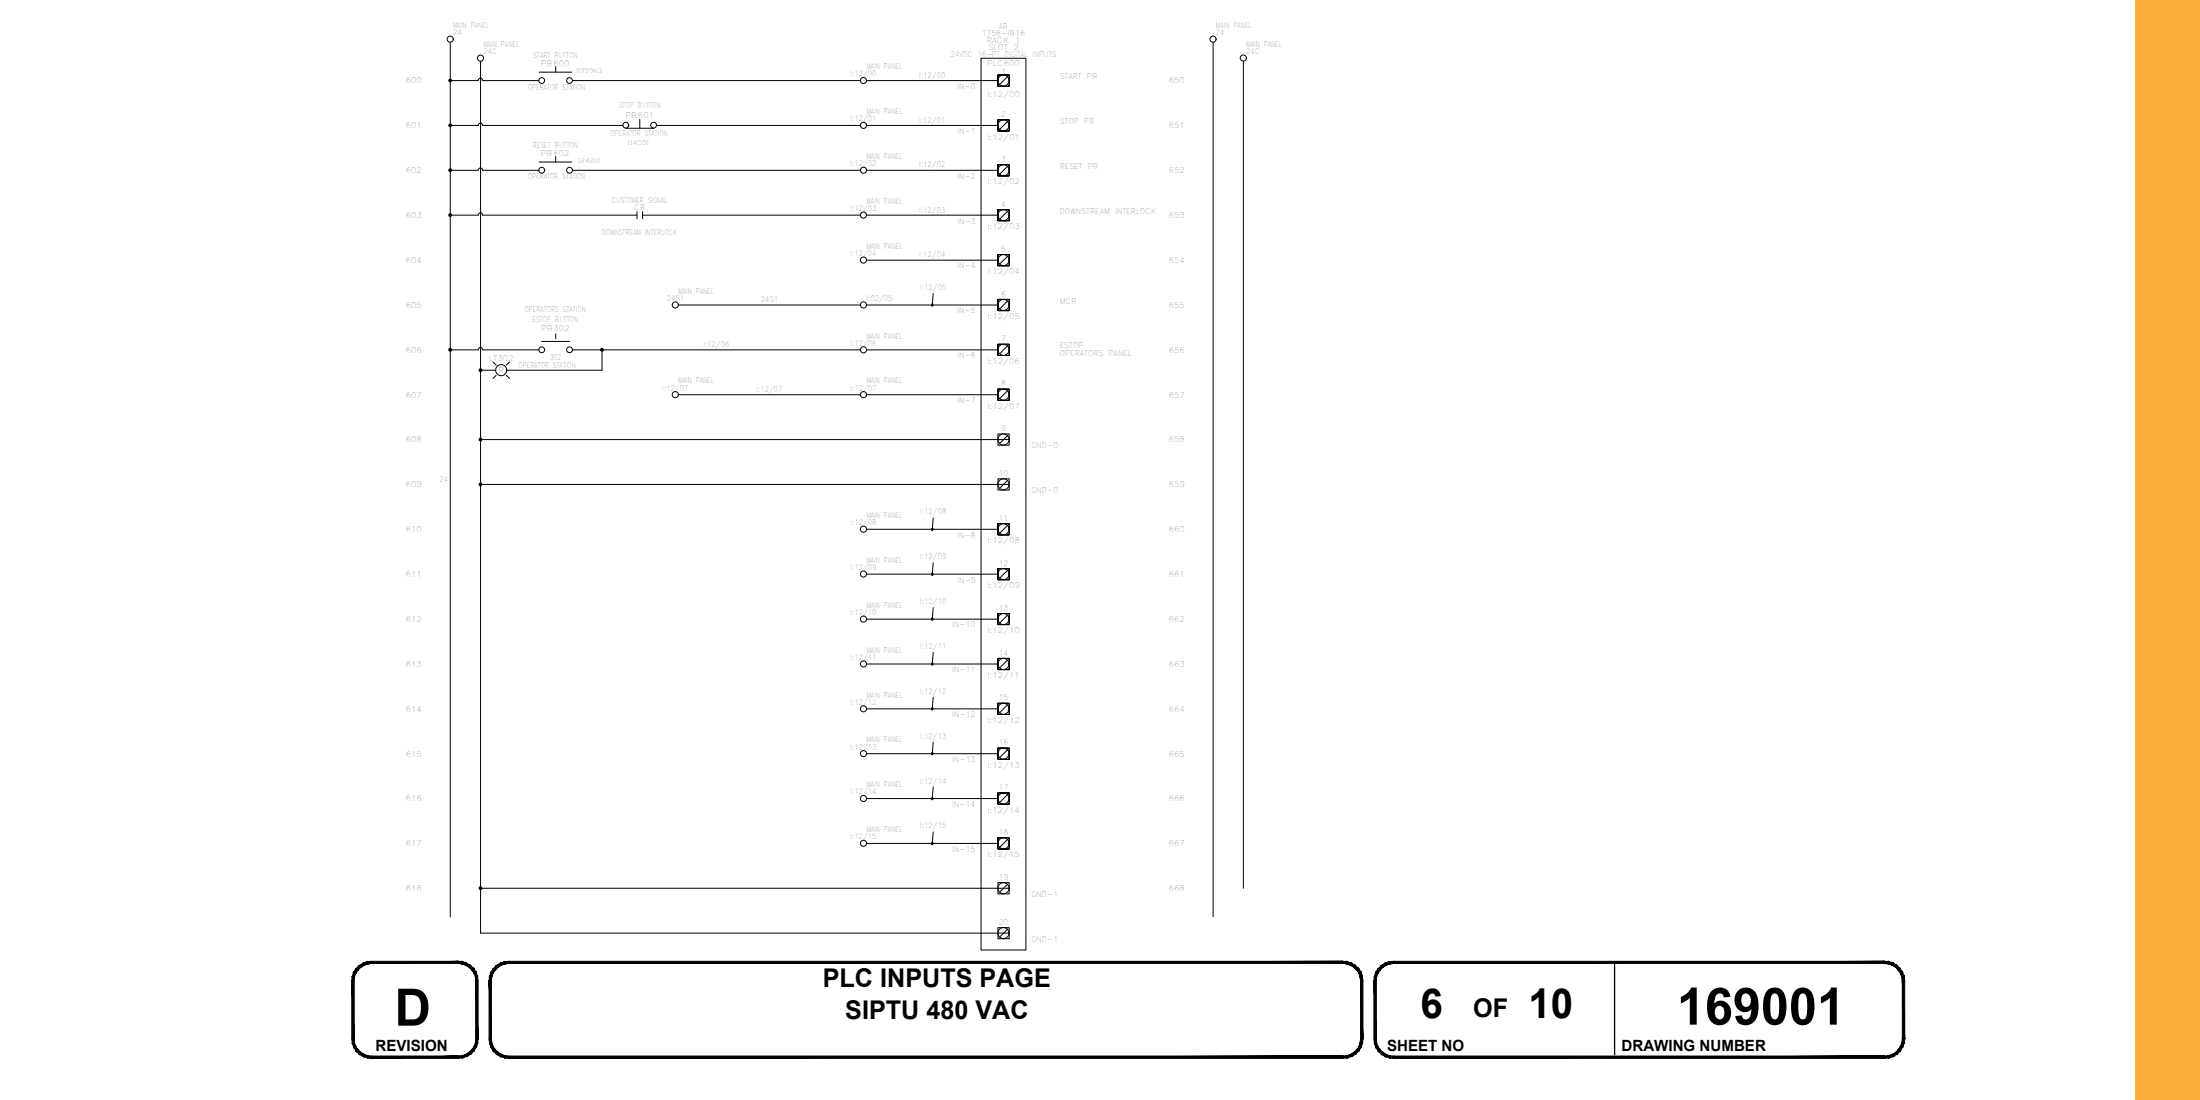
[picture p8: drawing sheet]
<svg xmlns="http://www.w3.org/2000/svg" width="432mm" height="216mm" viewBox="0 0 432 216" stroke-linecap="round" stroke-linejoin="round" font-family="sans-serif">
<!-- layer: Layer 1 -->
<path d="M419.1 0h12.7v215.9h-12.7z" fill="#fbb03b"/>
<g fill="#000">
<path d="M69 192.5l.5 11.4v-11.4zM69 192.5l.5 11.4h-.5z"/>
<path d="M72.1 188.7h.9v.4zM72.1 188.7l.1 .5 .8-.1zM71.3 189l.8-.3 .1 .5zM71.3 189l.2 .4 .7-.2zM70.5 189.5l.8-.5 .2 .4zM70.5 189.5l.3 .4 .7-.5zM69.9 190.1l.6-.6 .3 .4zM69.9 190.1l.4 .3 .5-.5zM69.9 190.1l.4 .3-.9 .4zM69.4 190.8l.4 .2 .5-.6zM69.4 190.8l.4 .2-.6 .6zM69.2 191.6l.4 .1 .2-.7zM69.2 191.6l.4 .1-.6 .8zM69.6 191.7l-.6 .8h.5z"/>
<path d="M73 189.1h16.9v-.4zM73 188.7h16.9l-16.9 .4z"/>
<path d="M93.7 191.6l.1 .9h-.4zM93.3 191.7l.1 .8 .3-.9zM93.5 190.8l.2 .8-.4 .1zM93 191l.3 .7 .2-.9zM93 190.1l.5 .7-.5 .2zM92.6 190.4l.4 .6v-.9zM92.4 189.5l.6 .6-.4 .3zM92.4 189.5l-.3 .4 .5 .5zM91.6 189l.8 .5-.3 .4zM91.6 189l-.2 .4 .7 .5zM90.7 188.7l.9 .3-.2 .4zM90.7 188.7l-.1 .5 .8 .2zM89.9 188.7h.8l-.1 .5zM89.9 188.7v.4l.7 .1z"/>
<path d="M93.4 192.5l.4 11.4v-11.4zM93.4 192.5l.4 11.4h-.4z"/>
<path d="M96 192.5l.5 11.4v-11.4zM96 192.5l.5 11.4h-.5z"/>
<path d="M99.1 188.7h.8v.4zM99.1 188.7l.1 .5 .7-.1zM98.2 189l.9-.3 .1 .5zM98.2 189l.2 .4 .8-.2zM97.5 189.5l.7-.5 .2 .4zM97.5 189.5l.3 .4 .6-.5zM96.8 190.1l.7-.6 .3 .4zM96.8 190.1l.4 .3 .6-.5zM96.8 190.1l.4 .3-.8 .4zM96.4 190.8l.4 .2 .4-.6zM96.4 190.8l.4 .2-.7 .6zM96.1 191.6l.4 .1 .3-.7zM96.1 191.6l.4 .1-.5 .8zM96.5 191.7l-.5 .8h.5z"/>
<path d="M99.9 189.1h163.6v-.4zM99.9 188.7h163.6l-163.6 .4z"/>
<path d="M267.4 191.6l.1 .9h-.5zM266.9 191.7l.1 .8 .4-.9zM267.1 190.8l.3 .8-.5 .1zM266.7 191l.2 .7 .2-.9zM266.7 190.1l.4 .7-.4 .2zM266.3 190.4l.4 .6v-.9zM266 189.5l.7 .6-.4 .3zM266 189.5l-.3 .4 .6 .5zM265.3 189l.7 .5-.3 .4zM265.3 189l-.3 .4 .7 .5zM264.4 188.7l.9 .3-.3 .4zM264.4 188.7l-.1 .5 .7 .2zM263.5 188.7h.9l-.1 .5zM263.5 188.7v.4l.8 .1z"/>
<path d="M267 192.5l.5 11.4v-11.4zM267 192.5l.5 11.4h-.5z"/>
<path d="M269.7 192.5l.4 11.4v-11.4zM269.7 192.5l.4 11.4h-.4z"/>
<path d="M272.7 188.7h.9v.4zM272.7 188.7l.1 .5 .8-.1zM271.9 189l.8-.3 .1 .5zM271.9 189l.2 .4 .7-.2zM271.1 189.5l.8-.5 .2 .4zM271.1 189.5l.3 .4 .7-.5zM270.5 190.1l.6-.6 .3 .4zM270.5 190.1l.4 .3 .5-.5zM270.5 190.1l.4 .3-.9 .4zM270 190.8l.4 .2 .5-.6zM270 190.8l.4 .2-.6 .6zM269.8 191.6l.4 .1 .2-.7zM269.8 191.6l.4 .1-.5 .8zM270.2 191.7l-.5 .8h.4z"/>
<path d="M273.6 189.1h96.3v-.4zM273.6 188.7h96.3l-96.3 .4z"/>
<path d="M373.7 191.6l.1 .9h-.4zM373.3 191.7l.1 .8 .3-.9zM373.4 190.8l.3 .8-.4 .1zM373 191l.3 .7 .1-.9zM373 190.1l.4 .7-.4 .2zM372.6 190.4l.4 .6v-.9zM372.3 189.5l.7 .6-.4 .3zM372.3 189.5l-.2 .4 .5 .5zM371.6 189l.7 .5-.2 .4zM371.6 189l-.2 .4 .7 .5zM370.7 188.7l.9 .3-.2 .4zM370.7 188.7l-.1 .5 .8 .2zM369.9 188.7h.8l-.1 .5zM369.9 188.7v.4l.7 .1z"/>
<path d="M373.4 192.5l.4 11.4v-11.4zM373.4 192.5l.4 11.4h-.4z"/>
<path d="M69 203.9h.5l-.3 .9zM69.5 203.9l-.3 .9 .4-.1zM69.2 204.8l.4-.1-.2 .8zM69.6 204.7l-.2 .8 .4-.1zM69.4 205.5l.4-.1 .1 .9zM69.8 205.4l.1 .9 .4-.3zM69.9 206.3l.4-.3 .2 .9zM70.3 206l.2 .9 .3-.3zM70.8 206.6l.5 .8-.8-.5zM70.8 206.6l.5 .8 .2-.4zM71.5 207l.6 .6-.8-.2zM71.5 207l.6 .6 .1-.4zM72.2 207.2l.8 .5-.9-.1zM72.2 207.2l.8 .5v-.4z"/>
<path d="M89.9 207.3l.8 .3-.8 .1zM89.9 207.3l.8 .3-.1-.4zM90.6 207.2l1 .2-.9 .2zM90.6 207.2l1 .2-.2-.4zM91.4 207l1-.1-.8 .5zM91.4 207l1-.1-.3-.3zM92.1 206.6l.9-.3-.6 .6zM92.1 206.6l.9-.3-.4-.3zM92.6 206l.9-.5-.5 .8zM93 205.4l-.4 .6 .9-.5zM93 205.4l.7-.6-.2 .7zM93.3 204.7l-.3 .7 .7-.6zM93.8 203.9l-.1 .9-.4-.1zM93.4 203.9l-.1 .8 .5-.8z"/>
<path d="M73 207.7h16.9v-.4zM73 207.3h16.9l-16.9 .4z"/>
<path d="M96 203.9h.5l-.4 .9zM96.5 203.9l-.4 .9 .4-.1zM96.1 204.8l.4-.1-.1 .8zM96.5 204.7l-.1 .8 .4-.1zM96.4 205.5l.4-.1v.9zM96.8 205.4v.9l.4-.3zM96.8 206.3l.4-.3 .3 .9zM97.2 206l.3 .9 .3-.3zM97.8 206.6l.4 .8-.7-.5zM97.8 206.6l.4 .8 .2-.4zM98.4 207l.7 .6-.9-.2zM98.4 207l.7 .6 .1-.4zM99.2 207.2l.7 .5-.8-.1zM99.2 207.2l.7 .5v-.4z"/>
<path d="M263.5 207.3l.9 .3-.9 .1zM263.5 207.3l.9 .3-.1-.4zM264.3 207.2l1 .2-.9 .2zM264.3 207.2l1 .2-.3-.4zM265 207l1-.1-.7 .5zM265 207l1-.1-.3-.3zM265.7 206.6l1-.3-.7 .6zM265.7 206.6l1-.3-.4-.3zM266.3 206l.8-.5-.4 .8zM266.7 205.4l-.4 .6 .8-.5zM266.7 205.4l.7-.6-.3 .7zM266.9 204.7l-.2 .7 .7-.6zM267.5 203.9l-.1 .9-.5-.1zM267 203.9l-.1 .8 .6-.8z"/>
<path d="M99.9 207.7h163.6v-.4zM99.9 207.3h163.6l-163.6 .4z"/>
<path d="M269.7 203.9h.4l-.3 .9zM270.1 203.9l-.3 .9 .4-.1zM269.8 204.8l.4-.1-.2 .8zM270.2 204.7l-.2 .8 .4-.1zM270 205.5l.4-.1 .1 .9zM270.4 205.4l.1 .9 .4-.3zM270.5 206.3l.4-.3 .2 .9zM270.9 206l.2 .9 .3-.3zM271.4 206.6l.5 .8-.8-.5zM271.4 206.6l.5 .8 .2-.4zM272.1 207l.6 .6-.8-.2zM272.1 207l.6 .6 .1-.4zM272.8 207.2l.8 .5-.9-.1zM272.8 207.2l.8 .5v-.4z"/>
<path d="M369.9 207.3l.8 .3-.8 .1zM369.9 207.3l.8 .3-.1-.4zM370.6 207.2l1 .2-.9 .2zM370.6 207.2l1 .2-.2-.4zM371.4 207l.9-.1-.7 .5zM371.4 207l.9-.1-.2-.3zM372.1 206.6l.9-.3-.7 .6zM372.6 206l-.5 .6 .9-.3zM372.6 206l.8-.5-.4 .8zM373 205.4l-.4 .6 .8-.5zM373 205.4l.7-.6-.3 .7zM373.3 204.7l-.3 .7 .7-.6zM373.8 203.9l-.1 .9-.4-.1zM373.4 203.9l-.1 .8 .5-.8z"/>
<path d="M273.6 207.7h96.3v-.4zM273.6 207.3h96.3l-96.3 .4z"/>
</g>
<g fill="none" stroke="#000" stroke-width=".2">
<path d="M88.4 15.8h5.5a.44 .44 0 0 1 .4-.4 .44 .44 0 0 1 .4 .4h11.1M88.4 8.3v171.7M94.3 12v171.1h103.8M105.8 14.2h6.4M109.1 13.1v1.1M112.4 15.8h56.5M170.1 15.8h25.8M192.6 11.4h8.8v175.1h-8.8zM195.9 14.7h2.2v2.2h-2.2v-2.2v2.2h2.2v-2.2zM197.8 15l-1.6 1.6M238.1 8.3v171.6M244 12v162.3"/>
<path d="M88.4 33.4h5.5a.44 .44 0 0 1 .4-.4 .44 .44 0 0 1 .4 .4h11.1M88.4 24.6h5.5M93.9 24.6a.44 .44 0 0 1 .4-.4 .44 .44 0 0 1 .4 .4M94.7 24.6h27.6M105.8 31.8h6.4M109.1 30.7v1.1M112.4 33.4h56.5M122.8 25.2h5.5M125.6 23.5v1.7M128.9 24.6h40M170.1 24.6h25.8M170.1 33.4h25.8"/>
<path d="M195.9 23.5h2.2v2.2h-2.2v-2.2v2.2h2.2v-2.2zM195.9 32.3h2.2v2.2h-2.2v-2.2v2.2h2.2v-2.2zM197.8 23.8l-1.6 1.6M197.8 32.6l-1.6 1.6M88.4 42.2h5.5M93.9 42.2a.44 .44 0 0 1 .4-.4 .44 .44 0 0 1 .4 .4M94.7 42.2h30.3M125 41.5v1.4M126.1 41.5v1.4M126.1 42.2h42.8M133.2 59.9h35.7M170.1 42.2h25.8"/>
<path d="M170.1 51.1h25.8M170.1 59.9h25.8M183.2 57.6l-.2 2-.2 .1 .2 .4 .1-.1v-.3M195.9 41.2h2.2v2.1h-2.2v-2.1v2.1h2.2v-2.1zM195.9 50h2.2v2.2h-2.2v-2.2v2.2h2.2v-2.2zM195.9 58.8h2.2v2.2h-2.2v-2.2v2.2h2.2v-2.2zM197.8 41.5l-1.6 1.5M197.8 50.3l-1.6 1.5M197.8 59.1l-1.6 1.5M88.4 68.7h5.5M93.9 68.7a.44 .44 0 0 1 .4-.5 .44 .44 0 0 1 .4 .5M94.3 72.7h3"/>
<path d="M94.7 68.7h11.1M96.8 71l.6 .7M97.4 73.7l-.6 .6M99.4 73.7l.6 .6M100 71l-.6 .7M106.3 67h5.5M109.1 65.5v1M112.4 68.7h56.5M118.2 68.7v4h-18.7M133.2 77.5h35.7M170.1 68.7h25.8M170.1 77.5h25.8"/>
<path d="M195.9 67.6h2.2v2.2h-2.2v-2.2v2.2h2.2v-2.2zM195.9 76.4h2.2v2.2h-2.2v-2.2v2.2h2.2v-2.2zM197.8 67.9l-1.6 1.6M197.8 76.7l-1.6 1.6M94.3 86.3h103.8M94.3 95.1h103.8M195.9 85.2h2.2v2.2h-2.2zM195.9 94h2.2v2.2h-2.2zM197.8 85.5l-1.6 1.6M197.8 94.3l-1.6 1.6M170.1 103.9h25.8M170.1 112.7h25.8"/>
<path d="M183.2 101.6l-.2 2-.2 .2 .2 .4 .1-.2v-.3M183.2 110.4l-.2 2-.2 .2 .2 .4 .1-.1v-.4M183.2 119.2l-.2 2-.2 .2 .2 .4 .1-.1v-.4M195.9 102.8h2.2v2.2h-2.2v-2.2v2.2h2.2v-2.2zM195.9 111.6h2.2v2.2h-2.2v-2.2v2.2h2.2v-2.2zM197.8 103.1l-1.6 1.6M197.8 111.9l-1.6 1.6M170.1 121.5h25.8M170.1 130.3h25.8M170.1 139.1h25.8M183.2 128.1l-.2 1.9-.2 .2 .2 .4 .1-.1v-.4M183.2 136.9l-.2 1.9-.2 .2 .2 .4 .1-.1v-.4"/>
<path d="M195.9 120.4h2.2v2.2h-2.2v-2.2v2.2h2.2v-2.2zM195.9 129.2h2.2v2.2h-2.2v-2.2v2.2h2.2v-2.2zM195.9 138h2.2v2.2h-2.2v-2.2v2.2h2.2v-2.2zM197.8 120.7l-1.6 1.6M197.8 129.5l-1.6 1.6M197.8 138.4l-1.6 1.5M170.1 147.9h25.8M170.1 156.7h25.8M183.2 145.7l-.2 2-.2 .1 .2 .4 .1-.1v-.4M183.2 154.5l-.2 2-.2 .1 .2 .4 .1-.1v-.4M195.9 146.8h2.2v2.2h-2.2v-2.2v2.2h2.2v-2.2zM195.9 155.6h2.2v2.2h-2.2v-2.2v2.2h2.2v-2.2z"/>
<path d="M197.8 147.2l-1.6 1.5M197.8 156l-1.6 1.5M94.3 174.3h103.8M170.1 165.5h25.8M183.2 163.3l-.2 2-.2 .1 .2 .4 .1-.1v-.4M195.9 173.2h2.2v2.2h-2.2zM195.9 164.4h2.2v2.2h-2.2v-2.2v2.2h2.2v-2.2zM197.8 164.8l-1.6 1.5M197.8 173.6l-1.6 1.5M69 192.5h.5v11.4zM69 192.5l.5 11.4h-.5zM69.2 191.6l.6-.6-.2 .7z"/>
<path d="M69.2 191.6l.4 .1-.6 .8zM69.4 190.8l.9-.4-.5 .6zM69.4 190.8l.4 .2-.6 .6zM69.6 191.7l-.1 .8h-.5zM69.9 190.1l.6-.6 .3 .4zM69.9 190.1l.9-.2-.5 .5zM69.9 190.1l.4 .3-.9 .4zM70.5 189.5l.8-.5 .2 .4zM70.5 189.5l1-.1-.7 .5zM71.3 189l.8-.3 .1 .5zM71.3 189l.9 .2-.7 .2zM72.1 188.7h.9v.4z"/>
<path d="M72.1 188.7l.9 .4-.8 .1zM73 189.1l16.9-.4v.4zM73 188.7h16.9l-16.9 .4zM89.9 188.7h.8l-.1 .5zM89.9 188.7l.7 .5-.7-.1zM90.7 188.7l.9 .3-.2 .4zM90.7 188.7l.7 .7-.8-.2zM91.6 189l.8 .5-.3 .4zM91.6 189l.5 .9-.7-.5zM92.4 189.5l.6 .6-.4 .3zM92.4 189.5l.2 .9-.5-.5zM92.6 190.4l.4-.3v.9z"/>
<path d="M93 190.1l.5 .7-.5 .2zM93 191l.5-.2-.2 .9zM93.3 191.7l.4-.1-.3 .9zM93.4 192.5h.4v11.4zM93.4 192.5l.4 11.4h-.4zM93.5 190.8l.2 .8-.4 .1zM93.7 191.6l.1 .9h-.4zM96 192.5h.5v11.4zM96 192.5l.5 11.4h-.5zM96.1 191.6l.7-.6-.3 .7zM96.1 191.6l.4 .1-.5 .8zM96.4 190.8l.8-.4-.4 .6z"/>
<path d="M96.4 190.8l.4 .2-.7 .6zM96.5 191.7v.8h-.5zM96.8 190.1l.7-.6 .3 .4zM96.8 190.1l1-.2-.6 .5zM96.8 190.1l.4 .3-.8 .4zM97.5 189.5l.7-.5 .2 .4zM97.5 189.5l.9-.1-.6 .5zM98.2 189l.9-.3 .1 .5zM98.2 189l1 .2-.8 .2zM99.1 188.7h.8v.4zM99.1 188.7l.8 .4-.7 .1zM99.9 189.1l163.6-.4v.4z"/>
<path d="M99.9 188.7h163.6l-163.6 .4zM195.9 182.1h2.2v2.2h-2.2zM197.8 182.4l-1.6 1.5M263.5 188.7h.9l-.1 .5zM263.5 188.7l.8 .5-.8-.1zM264.4 188.7l.9 .3-.3 .4zM264.4 188.7l.6 .7-.7-.2zM265.3 189l.7 .5-.3 .4zM265.3 189l.4 .9-.7-.5zM266 189.5l.7 .6-.4 .3zM266 189.5l.3 .9-.6-.5zM266.3 190.4l.4-.3v.9z"/>
<path d="M266.7 190.1l.4 .7-.4 .2zM266.7 191l.4-.2-.2 .9zM266.9 191.7l.5-.1-.4 .9zM267 192.5h.5v11.4zM267 192.5l.5 11.4h-.5zM267.1 190.8l.3 .8-.5 .1zM267.4 191.6l.1 .9h-.5zM269.7 192.5h.4v11.4zM269.7 192.5l.4 11.4h-.4zM269.8 191.6l.6-.6-.2 .7zM269.8 191.6l.4 .1-.5 .8zM270 190.8l.9-.4-.5 .6z"/>
<path d="M270 190.8l.4 .2-.6 .6zM270.2 191.7l-.1 .8h-.4zM270.5 190.1l.6-.6 .3 .4zM270.5 190.1l.9-.2-.5 .5zM270.5 190.1l.4 .3-.9 .4zM271.1 189.5l.8-.5 .2 .4zM271.1 189.5l1-.1-.7 .5zM271.9 189l.8-.3 .1 .5zM271.9 189l.9 .2-.7 .2zM272.7 188.7h.9v.4zM272.7 188.7l.9 .4-.8 .1zM273.6 189.1l96.3-.4v.4z"/>
<path d="M273.6 188.7h96.3l-96.3 .4zM369.9 188.7h.8l-.1 .5zM369.9 188.7l.7 .5-.7-.1zM370.7 188.7l.9 .3-.2 .4zM370.7 188.7l.7 .7-.8-.2zM371.6 189l.7 .5-.2 .4zM371.6 189l.5 .9-.7-.5zM372.3 189.5l.7 .6-.4 .3zM372.3 189.5l.3 .9-.5-.5zM372.6 190.4l.4-.3v.9zM373 190.1l.4 .7-.4 .2zM373 191l.4-.2-.1 .9z"/>
<path d="M373.3 191.7l.4-.1-.3 .9zM373.4 192.5h.4v11.4zM373.4 192.5l.4 11.4h-.4zM373.4 190.8l.3 .8-.4 .1zM373.7 191.6l.1 .9h-.4zM69 203.9h.5l-.3 .9zM69.2 204.8l.4-.1-.2 .8zM69.4 205.5l.4-.1 .1 .9zM69.5 203.9l.1 .8-.4 .1zM69.6 204.7l.2 .7-.4 .1zM69.8 205.4l.5 .6-.4 .3zM69.9 206.3l.4-.3 .2 .9z"/>
<path d="M70.3 206l.5 .6-.3 .3zM70.8 206.6l.5 .8-.8-.5zM70.8 206.6l.7 .4-.2 .4zM71.5 207l.6 .6-.8-.2zM71.5 207l.7 .2-.1 .4zM72.2 207.2l.8 .5-.9-.1zM72.2 207.2l.8 .1v.4zM73 207.7l16.9-.4v.4zM73 207.3h16.9l-16.9 .4zM89.9 207.3l.8 .3-.8 .1zM89.9 207.3l.7-.1 .1 .4zM90.6 207.2l1 .2-.9 .2z"/>
<path d="M90.6 207.2l.8-.2 .2 .4zM91.4 207l1-.1-.8 .5zM91.4 207l.7-.4 .3 .3zM92.1 206.6l.9-.3-.6 .6zM92.1 206.6l.5-.6 .4 .3zM92.6 206l.9-.5-.5 .8zM93 205.4l.5 .1-.9 .5zM93 205.4l.7-.6-.2 .7zM93.3 204.7l.4 .1-.7 .6zM93.4 203.9h.4l-.5 .8zM93.8 203.9l-.1 .9-.4-.1zM96 203.9h.5l-.4 .9z"/>
<path d="M96.1 204.8l.4-.1-.1 .8zM96.4 205.5l.4-.1v.9zM96.5 203.9v.8l-.4 .1zM96.5 204.7l.3 .7-.4 .1zM96.8 205.4l.4 .6-.4 .3zM96.8 206.3l.4-.3 .3 .9zM97.2 206l.6 .6-.3 .3zM97.8 206.6l.4 .8-.7-.5zM97.8 206.6l.6 .4-.2 .4zM98.4 207l.7 .6-.9-.2zM98.4 207l.8 .2-.1 .4zM99.2 207.2l.7 .5-.8-.1z"/>
<path d="M99.2 207.2l.7 .1v.4zM99.9 207.7l163.6-.4v.4zM99.9 207.3h163.6l-163.6 .4zM263.5 207.3l.9 .3-.9 .1zM263.5 207.3l.8-.1 .1 .4zM264.3 207.2l1 .2-.9 .2zM264.3 207.2l.7-.2 .3 .4zM265 207l1-.1-.7 .5zM265 207l.7-.4 .3 .3zM265.7 206.6l1-.3-.7 .6zM265.7 206.6l.6-.6 .4 .3zM266.3 206l.8-.5-.4 .8z"/>
<path d="M266.7 205.4l.4 .1-.8 .5zM266.7 205.4l.7-.6-.3 .7zM266.9 204.7l.5 .1-.7 .6zM267 203.9h.5l-.6 .8zM267.5 203.9l-.1 .9-.5-.1zM269.7 203.9h.4l-.3 .9zM269.8 204.8l.4-.1-.2 .8zM270 205.5l.4-.1 .1 .9zM270.1 203.9l.1 .8-.4 .1zM270.2 204.7l.2 .7-.4 .1zM270.4 205.4l.5 .6-.4 .3zM270.5 206.3l.4-.3 .2 .9z"/>
<path d="M270.9 206l.5 .6-.3 .3zM271.4 206.6l.5 .8-.8-.5zM271.4 206.6l.7 .4-.2 .4zM272.1 207l.6 .6-.8-.2zM272.1 207l.7 .2-.1 .4zM272.8 207.2l.8 .5-.9-.1zM272.8 207.2l.8 .1v.4zM273.6 207.7l96.3-.4v.4zM273.6 207.3h96.3l-96.3 .4zM369.9 207.3l.8 .3-.8 .1zM369.9 207.3l.7-.1 .1 .4zM370.6 207.2l1 .2-.9 .2z"/>
<path d="M370.6 207.2l.8-.2 .2 .4zM371.4 207l.9-.1-.7 .5zM371.4 207l.7-.4 .2 .3zM372.1 206.6l.9-.3-.7 .6zM372.6 206l.4 .3-.9 .3zM372.6 206l.8-.5-.4 .8zM373 205.4l.4 .1-.8 .5zM373 205.4l.7-.6-.3 .7zM373.3 204.7l.4 .1-.7 .6zM373.4 203.9h.4l-.5 .8zM373.8 203.9l-.1 .9-.4-.1z"/>
<circle cx="88.4" cy="15.8" r=".28"/>
<circle cx="88.4" cy="7.7" r=".6"/>
<circle cx="88.4" cy="15.8" r=".18"/>
<circle cx="88.4" cy="15.8" r=".08"/>
<circle cx="94.3" cy="11.4" r=".6"/>
<circle cx="106.3" cy="15.8" r=".57"/>
<circle cx="111.8" cy="15.8" r=".57"/>
<circle cx="169.5" cy="15.8" r=".6"/>
<circle cx="197" cy="15.8" r="1.09"/>
<circle cx="238.1" cy="7.7" r=".6"/>
<circle cx="244" cy="11.4" r=".6"/>
<circle cx="88.4" cy="24.6" r=".28"/>
<circle cx="88.4" cy="33.4" r=".28"/>
<circle cx="88.4" cy="33.4" r=".18"/>
<circle cx="88.4" cy="24.6" r=".18"/>
<circle cx="88.4" cy="24.6" r=".08"/>
<circle cx="88.4" cy="33.4" r=".08"/>
<circle cx="106.3" cy="33.4" r=".57"/>
<circle cx="111.8" cy="33.4" r=".57"/>
<circle cx="122.8" cy="24.6" r=".57"/>
<circle cx="128.3" cy="24.6" r=".57"/>
<circle cx="169.5" cy="24.6" r=".6"/>
<circle cx="169.5" cy="33.4" r=".6"/>
<circle cx="197" cy="33.4" r="1.09"/>
<circle cx="197" cy="24.6" r="1.09"/>
<circle cx="88.4" cy="42.2" r=".28"/>
<circle cx="88.4" cy="42.2" r=".18"/>
<circle cx="88.4" cy="42.2" r=".08"/>
<circle cx="132.5" cy="59.9" r=".6"/>
<circle cx="169.5" cy="51" r=".6"/>
<circle cx="169.5" cy="59.9" r=".6"/>
<circle cx="169.5" cy="42.2" r=".6"/>
<circle cx="197" cy="51" r="1.09"/>
<circle cx="197" cy="59.9" r="1.09"/>
<circle cx="197" cy="42.2" r="1.09"/>
<circle cx="88.4" cy="68.7" r=".28"/>
<circle cx="88.4" cy="68.7" r=".18"/>
<circle cx="88.4" cy="68.7" r=".08"/>
<circle cx="94.3" cy="72.7" r=".28"/>
<circle cx="94.3" cy="72.7" r=".18"/>
<circle cx="94.3" cy="72.7" r=".08"/>
<circle cx="98.4" cy="72.7" r="1.09"/>
<circle cx="106.3" cy="68.7" r=".57"/>
<circle cx="111.8" cy="68.7" r=".57"/>
<circle cx="118.1" cy="68.7" r=".28"/>
<circle cx="118.1" cy="68.7" r=".18"/>
<circle cx="118.1" cy="68.7" r=".08"/>
<circle cx="132.5" cy="77.5" r=".6"/>
<circle cx="169.5" cy="77.5" r=".6"/>
<circle cx="169.5" cy="68.7" r=".6"/>
<circle cx="197" cy="68.7" r="1.09"/>
<circle cx="197" cy="77.5" r="1.09"/>
<circle cx="94.3" cy="86.3" r=".28"/>
<circle cx="94.3" cy="95.1" r=".28"/>
<circle cx="94.3" cy="86.3" r=".18"/>
<circle cx="94.3" cy="95.1" r=".18"/>
<circle cx="94.3" cy="86.3" r=".08"/>
<circle cx="94.3" cy="95.1" r=".08"/>
<circle cx="197" cy="86.3" r="1.09"/>
<circle cx="197" cy="95.1" r="1.09"/>
<circle cx="169.5" cy="103.9" r=".6"/>
<circle cx="169.5" cy="112.7" r=".6"/>
<circle cx="197" cy="112.7" r="1.09"/>
<circle cx="197" cy="103.9" r="1.09"/>
<circle cx="169.5" cy="139.1" r=".6"/>
<circle cx="169.5" cy="121.5" r=".6"/>
<circle cx="169.5" cy="130.3" r=".6"/>
<circle cx="197" cy="139.1" r="1.09"/>
<circle cx="197" cy="130.3" r="1.09"/>
<circle cx="197" cy="121.5" r="1.09"/>
<circle cx="169.5" cy="147.9" r=".6"/>
<circle cx="169.5" cy="156.7" r=".6"/>
<circle cx="197" cy="156.7" r="1.09"/>
<circle cx="197" cy="147.9" r="1.09"/>
<circle cx="94.3" cy="174.3" r=".28"/>
<circle cx="94.3" cy="174.3" r=".18"/>
<circle cx="94.3" cy="174.3" r=".08"/>
<circle cx="169.5" cy="165.5" r=".6"/>
<circle cx="197" cy="165.5" r="1.09"/>
<circle cx="197" cy="174.3" r="1.09"/>
<circle cx="197" cy="183.1" r="1.09"/>
</g>
<path d="M316.9 188.9v18.1" fill="none" stroke="#000" stroke-width=".25"/>
<g font-size="10.1">
<text x="77.4" y="201.3">D</text>
<text x="329.1" y="201.1">169001</text>
</g>
<g font-size="8.1">
<text x="278.8" y="199.7">6</text>
<text x="300" y="199.9">10</text>
</g>
<g font-size="5.1">
<text x="161.5" y="193.7">PLC INPUTS PAGE</text>
<text x="165.9" y="200">SIPTU 480 VAC</text>
<text x="289.1" y="199.6">OF</text>
</g>
<g font-size="3">
<text x="73.7" y="206.2">REVISION</text>
<text x="272.2" y="206.2">SHEET NO</text>
<text x="318.3" y="206.2">DRAWING NUMBER</text>
</g>
<g font-size="1.5">
<text x="88.9" y="5.5">MAIN PANEL</text>
<text x="196.1" y="5.7">AB</text>
<text x="238.7" y="5.5">MAIN PANEL</text>
<text x="88.9" y="6.9">24</text>
<text x="94.9" y="10.6">24C</text>
<text x="94.9" y="9.2">MAIN PANEL</text>
<text x="104.7" y="11.4">START BUTTON</text>
<text x="186.6" y="11.2">24VDC 16-PT DIGITAL INPUTS</text>
<text x="192.7" y="7">1756-IB16</text>
<text x="193.6" y="8.4">RACK</text>
<text x="193.9" y="9.8">SLOT</text>
<text x="199" y="9.8">2</text>
<text x="199.3" y="8.4">1</text>
<text x="238.7" y="6.9">24</text>
<text x="244.6" y="10.6">24C</text>
<text x="244.6" y="9.2">MAIN PANEL</text>
<text x="79.6" y="16.4">600</text>
<text x="103.6" y="17.6">OPERATOR STATION</text>
<text x="106.2" y="13">PB600</text>
<text x="166.9" y="15">I:12/00</text>
<text x="170" y="13.6">MAIN PANEL</text>
<text x="180.4" y="15.3">I:12/00</text>
<text x="187.8" y="17.5">IN-0</text>
<text x="193.7" y="13">PLC600</text>
<text x="196.5" y="14.5">1</text>
<text x="208" y="15.6">START PB</text>
<text x="229.4" y="16.4">650</text>
<text x="121.4" y="21.2">STOP BUTTON</text>
<text x="122.8" y="23.1">PB601</text>
<text x="166.9" y="23.8">I:12/01</text>
<text x="170" y="22.4">MAIN PANEL</text>
<text x="193.8" y="19.1">I:12/00</text>
<text x="196.5" y="23">2</text>
<text x="79.6" y="25.2">601</text>
<text x="104.6" y="29.1">RESET BUTTON</text>
<text x="119.8" y="26.7">OPERATOR STATION</text>
<text x="180.4" y="24.1">I:12/01</text>
<text x="187.8" y="26.3">IN-1</text>
<text x="193.8" y="27.4">I:12/01</text>
<text x="208" y="24.4">STOP PB</text>
<text x="229.4" y="25.2">651</text>
<text x="79.6" y="34">602</text>
<text x="103.6" y="35.2">OPERATOR STATION</text>
<text x="106.2" y="30.6">PB602</text>
<text x="166.9" y="32.6">I:12/02</text>
<text x="170" y="31.2">MAIN PANEL</text>
<text x="180.4" y="32.9">I:12/02</text>
<text x="187.8" y="35.1">IN-2</text>
<text x="196.5" y="31.8">3</text>
<text x="208" y="33.2">RESET PB</text>
<text x="229.4" y="34">652</text>
<text x="120.1" y="39.8">CUSTOMER SIGNAL</text>
<text x="124.5" y="41.2">CR</text>
<text x="166.9" y="41.4">I:12/03</text>
<text x="170" y="40.1">MAIN PANEL</text>
<text x="180.4" y="41.7">I:12/03</text>
<text x="193.8" y="36.2">I:12/02</text>
<text x="196.5" y="40.6">4</text>
<text x="208" y="42">DOWNSTREAM INTERLOCK</text>
<text x="79.6" y="42.8">603</text>
<text x="118.2" y="46.2">DOWNSTREAM INTERLOCK</text>
<text x="187.8" y="43.9">IN-3</text>
<text x="193.8" y="45">I:12/03</text>
<text x="229.4" y="42.8">653</text>
<text x="79.6" y="51.6">604</text>
<text x="166.9" y="50.2">I:12/04</text>
<text x="170" y="48.9">MAIN PANEL</text>
<text x="180.4" y="50.5">I:12/04</text>
<text x="187.8" y="52.7">IN-4</text>
<text x="193.8" y="53.8">I:12/04</text>
<text x="196.5" y="49.4">5</text>
<text x="229.4" y="51.6">654</text>
<text x="130.9" y="59">24S1</text>
<text x="133.1" y="57.7">MAIN PANEL</text>
<text x="149.3" y="59.3">24S1</text>
<text x="170" y="59">I:02/05</text>
<text x="180.6" y="56.9">I:12/05</text>
<text x="196.5" y="58.2">6</text>
<text x="208" y="59.6">MCR</text>
<text x="79.6" y="60.4">605</text>
<text x="103" y="61.3">OPERATORS STATION</text>
<text x="104.5" y="63.1">ESTOP BUTTON</text>
<text x="106.2" y="65">PB302</text>
<text x="187.8" y="61.5">IN-5</text>
<text x="193.8" y="62.6">I:12/05</text>
<text x="229.4" y="60.4">655</text>
<text x="79.6" y="69.2">606</text>
<text x="95.9" y="70.9">LT302</text>
<text x="108" y="70.6">302</text>
<text x="138" y="68.1">I:12/06</text>
<text x="166.9" y="67.8">I:12/06</text>
<text x="170" y="66.5">MAIN PANEL</text>
<text x="187.8" y="70.3">IN-6</text>
<text x="193.8" y="71.4">I:12/06</text>
<text x="196.5" y="67">7</text>
<text x="208" y="68.4">ESTOP</text>
<text x="208" y="69.8">OPERATORS PANEL</text>
<text x="229.4" y="69.2">656</text>
<text x="97.8" y="73.2">R</text>
<text x="101.8" y="72.2">OPERATOR STATION</text>
<text x="130" y="76.7">I:12/07</text>
<text x="133.1" y="75.3">MAIN PANEL</text>
<text x="148.5" y="76.9">I:12/07</text>
<text x="166.9" y="76.7">I:12/07</text>
<text x="170" y="75.3">MAIN PANEL</text>
<text x="196.5" y="75.8">8</text>
<text x="79.6" y="78">607</text>
<text x="187.8" y="79.1">IN-7</text>
<text x="193.8" y="80.2">I:12/07</text>
<text x="229.4" y="78">657</text>
<text x="79.6" y="86.8">608</text>
<text x="196.5" y="84.6">9</text>
<text x="202.5" y="87.9">GND-0</text>
<text x="229.4" y="86.8">658</text>
<text x="79.6" y="95.6">609</text>
<text x="86.2" y="94.7">24</text>
<text x="196" y="93.4">10</text>
<text x="229.4" y="95.6">659</text>
<text x="170" y="101.7">MAIN PANEL</text>
<text x="180.6" y="100.9">I:12/08</text>
<text x="202.5" y="96.7">GND-0</text>
<text x="79.6" y="104.4">610</text>
<text x="166.9" y="103.1">I:12/08</text>
<text x="187.8" y="105.5">IN-8</text>
<text x="193.8" y="106.6">I:12/08</text>
<text x="229.4" y="104.4">660</text>
<text x="79.6" y="113.2">611</text>
<text x="166.9" y="111.9">I:12/09</text>
<text x="170" y="110.5">MAIN PANEL</text>
<text x="180.6" y="109.7">I:12/09</text>
<text x="196" y="111.1">12</text>
<text x="229.4" y="113.2">661</text>
<text x="170" y="119.3">MAIN PANEL</text>
<text x="180.6" y="118.5">I:12/10</text>
<text x="187.8" y="114.3">IN-9</text>
<text x="193.8" y="115.4">I:12/09</text>
<text x="196" y="119.9">13</text>
<text x="79.6" y="122.1">612</text>
<text x="166.9" y="120.7">I:12/10</text>
<text x="186.9" y="123.1">IN-10</text>
<text x="193.8" y="124.3">I:12/10</text>
<text x="229.4" y="122">662</text>
<text x="79.6" y="130.9">613</text>
<text x="166.9" y="129.5">I:12/11</text>
<text x="170" y="128.1">MAIN PANEL</text>
<text x="180.6" y="127.4">I:12/11</text>
<text x="186.9" y="132">IN-11</text>
<text x="196" y="128.7">14</text>
<text x="229.4" y="130.8">663</text>
<text x="170" y="136.9">MAIN PANEL</text>
<text x="180.6" y="136.2">I:12/12</text>
<text x="193.8" y="133.1">I:12/11</text>
<text x="196" y="137.5">15</text>
<text x="79.6" y="139.7">614</text>
<text x="166.9" y="138.3">I:12/12</text>
<text x="186.9" y="140.8">IN-12</text>
<text x="193.8" y="141.9">I:12/12</text>
<text x="229.4" y="139.6">664</text>
<text x="79.6" y="148.5">615</text>
<text x="166.9" y="147.1">I:12/13</text>
<text x="170" y="145.7">MAIN PANEL</text>
<text x="180.6" y="145">I:12/13</text>
<text x="186.9" y="149.6">IN-13</text>
<text x="196" y="146.3">16</text>
<text x="229.4" y="148.5">665</text>
<text x="166.9" y="155.9">I:12/14</text>
<text x="170" y="154.5">MAIN PANEL</text>
<text x="180.6" y="153.8">I:12/14</text>
<text x="193.8" y="150.7">I:12/13</text>
<text x="79.6" y="157.3">616</text>
<text x="186.9" y="158.4">IN-14</text>
<text x="193.8" y="159.5">I:12/14</text>
<text x="229.4" y="157.3">666</text>
<text x="79.6" y="166.1">617</text>
<text x="166.9" y="164.7">I:12/15</text>
<text x="170" y="163.3">MAIN PANEL</text>
<text x="180.6" y="162.6">I:12/15</text>
<text x="186.9" y="167.2">IN-15</text>
<text x="196" y="163.9">18</text>
<text x="229.4" y="166.1">667</text>
<text x="193.8" y="168.3">I:12/15</text>
<text x="196" y="172.7">19</text>
<text x="79.6" y="174.9">618</text>
<text x="202.5" y="176">GND-1</text>
<text x="229.4" y="174.9">668</text>
<text x="196" y="181.5">20</text>
<text x="202.5" y="184.8">GND-1</text>
</g>
<g font-size="1.2">
<text x="113.1" y="14.3">099963</text>
<text x="123.1" y="28.6">114591</text>
<text x="113.4" y="31.9">124210</text>
</g>
</svg>
